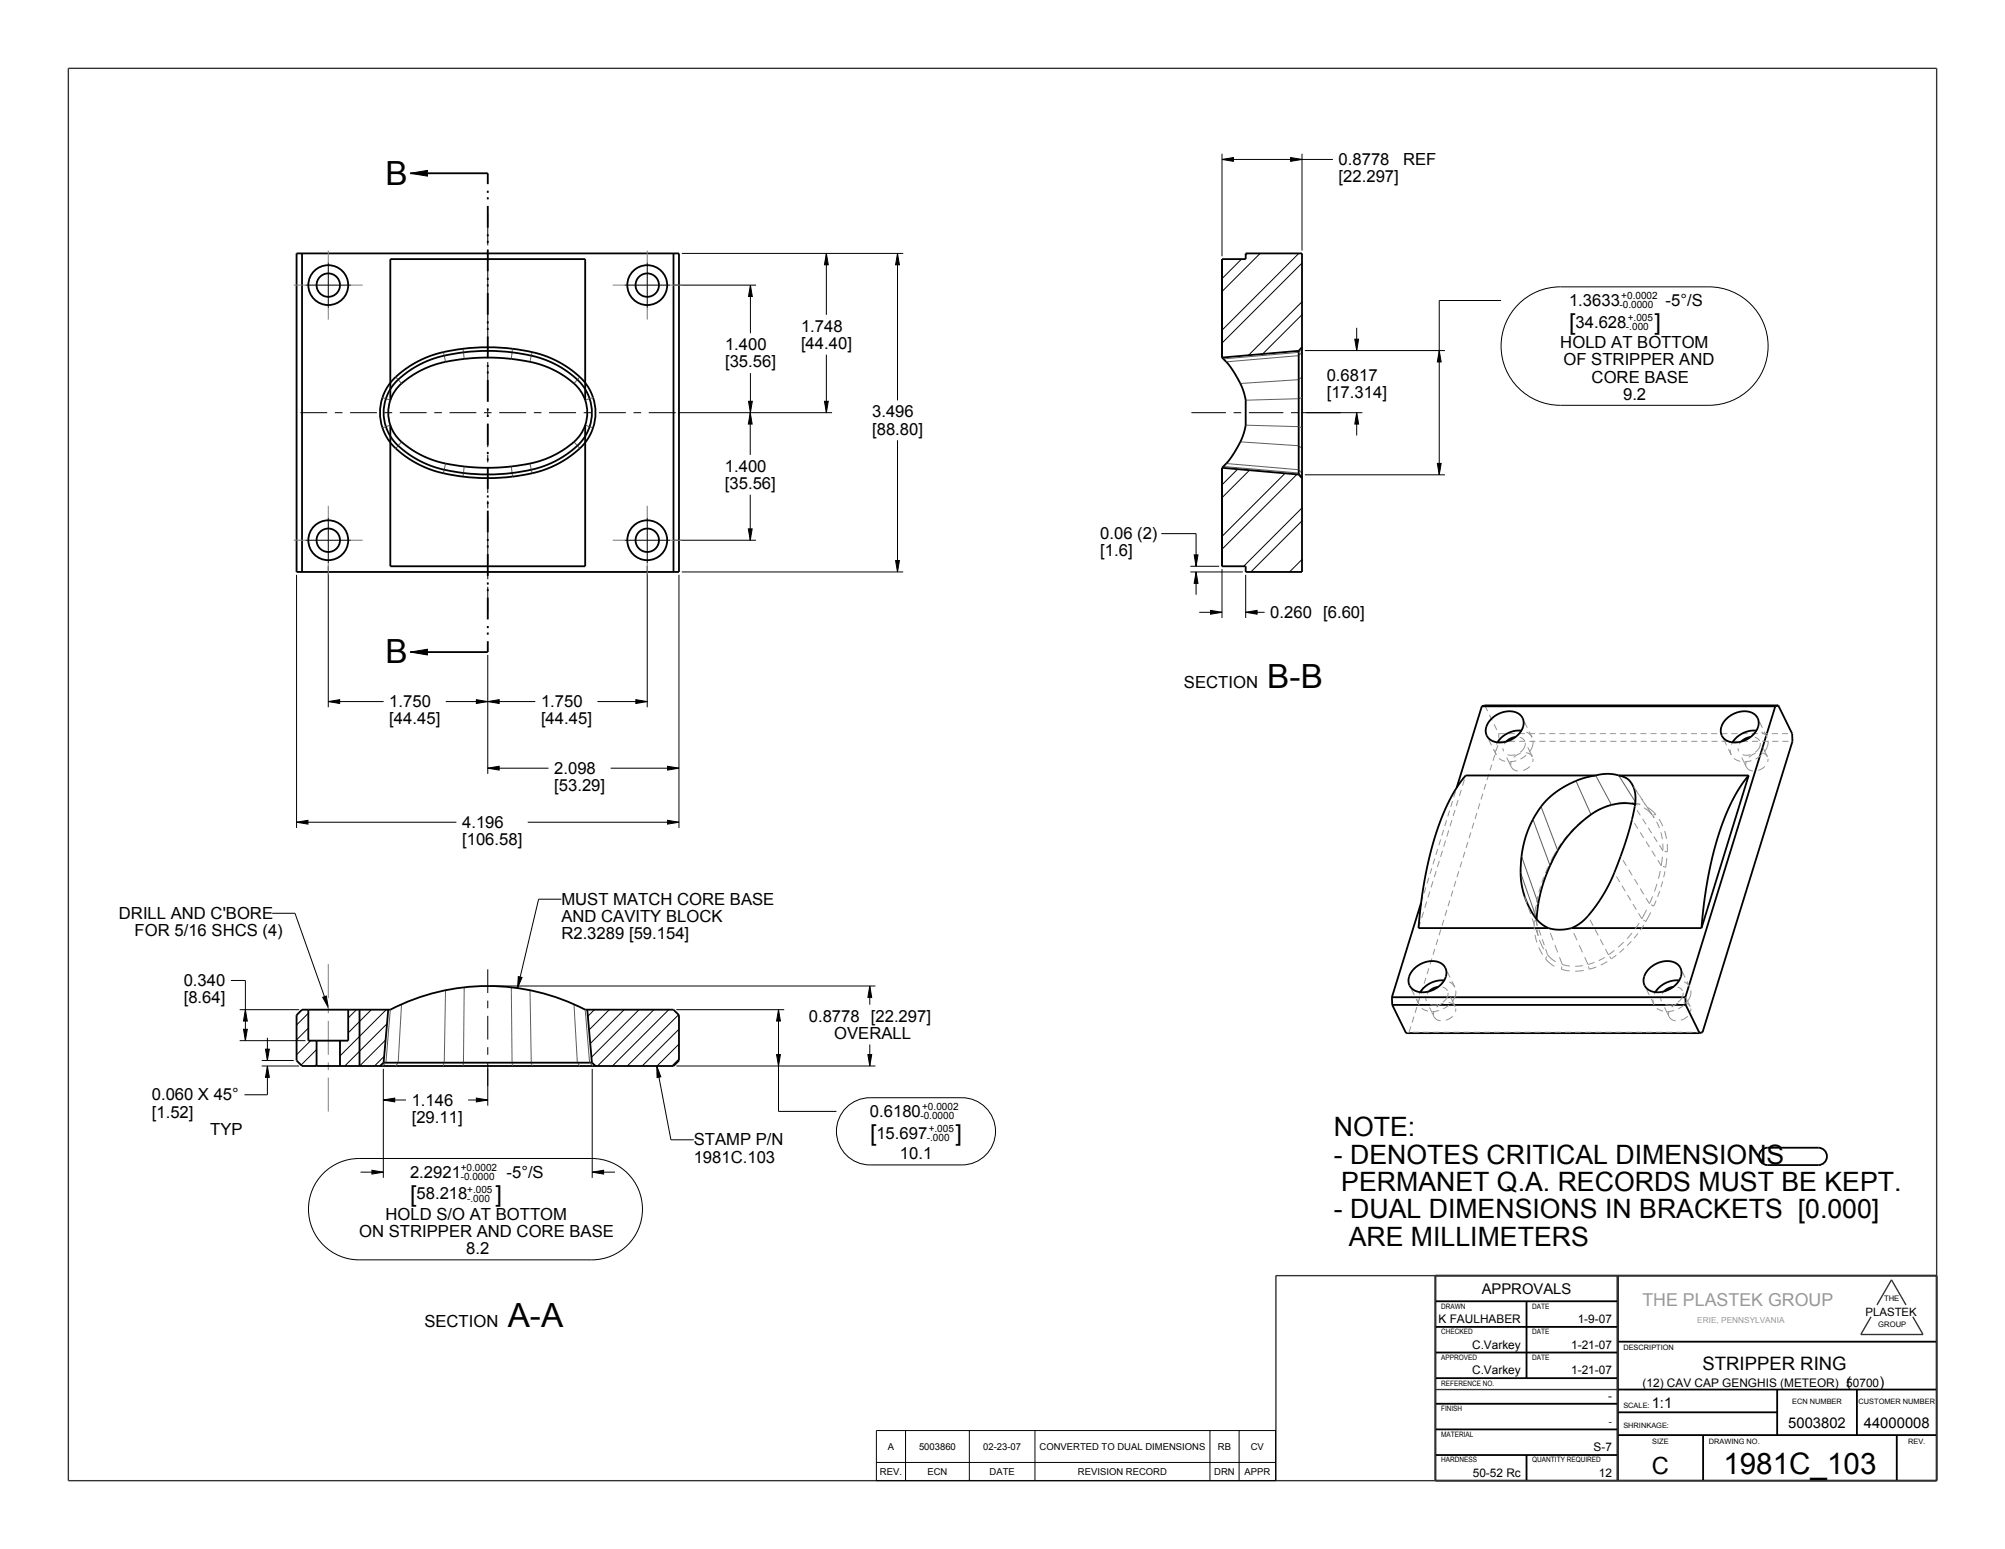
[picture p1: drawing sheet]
<svg xmlns="http://www.w3.org/2000/svg" width="559mm" height="432mm" viewBox="0 0 559 432" stroke-linecap="round" stroke-linejoin="round" font-family="sans-serif">
<g fill="#000">
<path d="M114.4 48.3l4.7-.8v1.6zM340.6 44.4l3.2-.5v1.1zM359.7 43.9l3.2 .5-3.2 .6zM209.1 79.5l.6 3.2h-1.1zM230.3 70.6l.5 3.2h-1zM250.1 70.6l.6 3.2h-1.1zM377.6 94.6h1l-.5 3.1zM401.1 97.7l.6 3.2h-1.1zM209.1 115l.5 3.2h-1zM208.6 111.9h1.1l-.6 3.1zM229.8 111.9h1l-.5 3.1zM378.1 115l.5 3.2h-1z"/>
<path d="M400.6 129.2h1.1l-.6 3.2zM208.6 147.4h1l-.5 3.2zM249.6 156.3h1.1l-.6 3.1zM333.4 159.4l.5 3.2h-1.1zM332.8 154.7h1.1l-.5 3.2zM337.4 170.2l3.2 .5-3.2 .5zM347.2 170.7l3.2-.5v1zM91.5 195.6l3.2-.6v1.1zM114.4 181.8l4.7-.8v1.6zM132.8 195l3.1 .6-3.1 .5zM135.9 195.6l3.2-.6v1.1zM177.2 195l3.2 .6-3.2 .5z"/>
<path d="M135.9 214.1l3.2-.5v1.1zM186.1 213.6l3.1 .5-3.1 .6zM82.7 229.2l3.1-.5v1zM186.1 228.7l3.1 .5-3.1 .5zM144.5 272.2l1 .3-1.3 2.9zM242.4 274.9l.5 3.1h-1zM67.9 286.9h1l-.5 3.2zM68.4 281.5l.5 3.1h-1zM74.5 297.2l.6 3.1h-1.1zM74 292.5h1.1l-.6 3.1zM89.9 278l1-.3 .6 3.1zM183.1 297.2l1.1 3-1.1 .2z"/>
<path d="M217 281.5l.5 3.1h-1.1zM216.4 294h1.1l-.5 3.2zM241.9 294h1l-.5 3.2zM106.8 306.6l3.2-.5v1.1zM132.8 306.1l3.1 .5-3.1 .6zM103.7 326.2l3.1 .6-3.1 .5zM165.1 326.8l3.1-.6v1.1z"/>
</g>
<g fill="none" stroke="#000" stroke-width=".28">
<path d="M114.4 48.3l4.7-.8v1.6zM340.6 44.4l3.2-.5v1.1zM340.6 42.9v28.5M340.6 44.4h30.9M359.7 43.9l3.2 .5-3.2 .6zM362.9 42.9v26.9M187.5 79.5h23.2M190 70.6h61.7M209.1 79.5l.6 3.2h-1.1zM209.1 79.5v13.4M230.3 70.6l.5 3.2h-1zM230.3 70.6v17.2"/>
<path d="M250.1 70.6l.6 3.2h-1.1zM250.1 70.6v41M346 72.2l-5.4 5.5M347.6 70.6l-.4 .5M351.2 70.6l-10.6 10.7M362 70.6l-21.4 21.4M362.9 73.3l-22.3 22.3M230.3 98.9v16.1M362.9 84.1l-14.9 14.9M362.9 87.7l-11 11M363.7 97.7h39M377.6 94.6h1l-.5 3.1z"/>
<path d="M378.1 91.4v6.3M401.1 97.7l.6 3.2h-1.1zM418.4 83.8h-17.3v48.6M423.7 84.3a16.5 16.5 0 0 1 11.2-4.3h41.4a16.5 16.5 0 0 1 16.5 16.5 16.5 16.5 0 0 1-16.5 16.5h-41.4a16.5 16.5 0 0 1-15.4-10.6 16.5 16.5 0 0 1 4.2-18.1zM189.1 115h42.8M208.6 111.9h1.1l-.6 3.1zM209.1 115l.5 3.2h-1zM209.1 115v11.8M209.1 104v11M229.8 111.9h1l-.5 3.1zM362.7 115h17M378.1 115l.5 3.2h-1z"/>
<path d="M378.1 115v6.4M209.1 137.9v12.7M250.1 122.7v36.7M344.9 130.8l-4.3 4.3M348.2 131.1l-7.6 7.6M358.2 131.9l-17.6 17.6M361.5 132.2l-20.9 20.9M363.7 132.4h39M400.6 129.2h1.1l-.6 3.2zM91.5 157.7v39.5M180.4 157.7v39.5M187.5 150.6h23.2"/>
<path d="M190 159.4h61.7M208.6 147.4h1l-.5 3.2zM249.6 156.3h1.1l-.6 3.1zM323.7 148.8h9.7v9.1M331.8 159.4h14.6M331.8 157.9h8M332.8 154.7h1.1l-.5 3.2zM333.4 159.4l.5 3.2h-1.1zM333.4 159.4v6.4M340.6 158.6v13.7M362.9 141.6l-16.3 16.3M362.9 145.2l-14.3 14.2"/>
<path d="M362.9 156l-3.5 3.4M82.7 160.2v70.6M189.2 160.2v70.6M334.2 170.7h6.4M337.4 170.2l3.2 .5-3.2 .5zM347.2 170.7l3.2-.5v1zM347.2 170.7h5.2M347.2 160.2v12.1M91.5 195.6l3.2-.6v1.1zM91.5 195.6h15.4M114.4 181.8l4.7-.8v1.6zM124.2 195.6h25"/>
<path d="M132.8 195l3.1 .6-3.1 .5zM135.9 195.6l3.2-.6v1.1zM135.9 182.6v33.1M166.5 195.6h13.9M177.2 195l3.2 .6-3.2 .5zM135.9 214.1l3.2-.5v1.1zM135.9 214.1h17M170.2 214.1h19M186.1 213.6l3.1 .5-3.1 .6zM82.7 229.2l3.1-.5v1zM82.7 229.2h44.5M147.1 229.2h42.1"/>
<path d="M186.1 228.7l3.1 .5-3.1 .5zM75.9 254.6h6.3l9.3 26.2M156.5 250.7h-6.4l-5.9 24.7M64.4 273.3h4v16.8M89.9 278l1-.3 .6 3.1zM136.7 274.9h107.3M144.5 272.2l1 .3-1.3 2.9zM242.4 274.9l.5 3.1h-1zM242.4 274.9v5.2M66.8 290.1h18.3M66.8 281.5h16.6M67.9 286.9h1l-.5 3.2z"/>
<path d="M68.4 281.5l.5 3.1h-1zM72.9 297.2h10.5M72.9 295.6h9M74 292.5h1.1l-.6 3.1zM74.5 297.2l.6 3.1h-1.1zM74.5 289.3v6.3M74.5 297.2v8h-6.4M85.9 282.4l-3.2 3.3M85.9 286.6l-3.2 3.3M86.6 290.1l-3.9 3.9M88.2 292.6l-4.3 4.3M88.2 296.7l-.4 .5"/>
<path d="M94.9 290.1l-.1 .1M99.4 281.5l-2.4 2.3M103.5 281.5l-6.5 6.4M106.8 298v30.3M107.1 294.5l-2.7 2.7M107.5 289.9l-7.3 7.3M107.6 281.5l-12.8 12.8M107.9 285.4l-11.8 11.8M135.9 298v10.2M165.1 298v30.3M165.7 281.5l-1.9 1.8M169.8 281.5l-5.6 5.6"/>
<path d="M174 281.5l-9.5 9.4M178.1 281.5l-13.3 13.2M182.2 281.5l-15.7 15.7M183.1 297.2l1.1 3-1.1 .2zM183.1 297.2l3.9 20.5h6.3M186.4 281.5l-15.7 15.7M188.5 297.2h55.5M188.5 281.5h30.1M189.1 282.9l-14.3 14.3M189.2 286.9l-10.2 10.3M189.2 291.1l-6.1 6.1M189.2 295.2l-1.9 2"/>
<path d="M216.4 294h1.1l-.5 3.2zM217 281.5l.5 3.1h-1.1zM217 281.5v28.3h16.1M241.9 294h1l-.5 3.2zM242.4 291.2v6M106.8 306.6l3.2-.5v1.1zM106.8 306.6h6.4M130.5 306.6h5.4M132.8 306.1l3.1 .5-3.1 .6zM235.5 309.1a9.3 9.3 0 0 1 7-3.1h25.6a9.4 9.4 0 0 1 9.4 9.4 9.4 9.4 0 0 1-9.4 9.3h-25.6a9.4 9.4 0 0 1-8.6-5.5 9.4 9.4 0 0 1 1.6-10.1zM89.6 327.6a14.1 14.1 0 0 1 10.5-4.7h64.8a14.1 14.1 0 0 1 14.2 14.2 14.1 14.1 0 0 1-14.2 14.1h-64.8a14.1 14.1 0 0 1-12.9-8.4 14.1 14.1 0 0 1 2.4-15.2zM100.5 326.8h6.3"/>
<path d="M103.7 326.2l3.1 .6-3.1 .5zM165.1 326.8l3.1-.6v1.1zM165.1 326.8h6.3M244.3 398.8h111.2v14h-111.2zM252.4 398.8v14M270.2 398.8v14M288.4 398.8v14M337.2 398.8v14M345.3 398.8v14M244.3 407.7h111.2"/>
</g>
<g fill="none" stroke="#000" stroke-width=".51">
<path d="M114.4 48.3h21.5v3M135.9 53.2v.6M135.9 55v.6M135.9 57.4v6.1M82.7 70.6h106.5v88.8h-106.5zM84.2 70.6v88.8M135.9 65.3v.6M135.9 67.1v.6M135.9 69.5v6.1M135.9 77.4v.6M135.9 79.2v.7M187.7 70.6v88.8"/>
<path d="M123.8 99.1a24.5 24.5 0 0 0-15.1 9.6 12.5 12.5 0 0 0 2.2 15.5 27.7 27.7 0 0 0 12.9 6.7M123.8 99.1h.1M123.8 99.1a55.9 55.9 0 0 1 24.3 0M135.9 81.7v6M135.9 89.6v.6M135.9 91.4v.6M135.9 93.8v6.1M148.1 99.1h.1M148.1 99.1a24.5 24.5 0 0 1 15.2 9.7 12.5 12.5 0 0 1-2 15.1 27.6 27.6 0 0 1-13.2 7M340.6 99.7l2.1 2.3 2.1 3.3 1.5 3.1 .9 3.1v7l-.7 2.9-.9 1.9-1.9 3.3-1.4 2-1.7 1.8M340.6 99.7v-27.5h6.6v-1.6h15.7v88.8h-15.7v-1.5h-6.6v-27.5M361.9 99.1v31.8"/>
<path d="M361.9 99.1h.1M361.9 97.8v1.3M361.9 97.8l-21.3 1.9M362.9 96.8l-1 1M108.8 111.6a10.8 10.8 0 0 0 0 6.9M108.8 118.5h.1M108.8 111.6h.1M108.8 118.5v39.4h54.3v-39.4M108.8 111.5v-39.3h54.3v39.3M108.8 111.5a13.6 13.6 0 0 1 6.8-7.3 37.6 37.6 0 0 1 16.7-4.4 49.3 49.3 0 0 1 21.1 2.9 21.1 21.1 0 0 1 8.8 6.9l.9 1.9M108.8 118.5a15.7 15.7 0 0 0 7.4 7.7 35 35 0 0 0 16.1 4.1 53.3 53.3 0 0 0 19.8-2.4 19.5 19.5 0 0 0 10.4-8.1l.6-1.3M109.8 105.5a30.5 30.5 0 0 1 19.2-8.3 48.7 48.7 0 0 1 25.6 3.2 20.7 20.7 0 0 1 9.7 8.2 14 14 0 0 1-5.3 18.5 32.5 32.5 0 0 1-17.3 5.9 47.2 47.2 0 0 1-24.9-3.5 20 20 0 0 1-9.3-8.1 13.5 13.5 0 0 1 2.3-15.9z"/>
<path d="M135.9 101.7v.6M135.9 103.5v.6M135.9 105.9v6.1M135.9 113.8v.6M135.9 115.6v.7M135.9 118.1v6M163.1 111.5h.1M163.1 111.6a10.8 10.8 0 0 1 0 6.9M163.1 118.5h.1M123.8 130.9h.1M123.8 130.9a55.9 55.9 0 0 0 24.3 0M135.9 126v.6"/>
<path d="M135.9 127.8v.6M135.9 130.2v6.1M135.9 138.1v.6M135.9 139.9v.6M148.1 130.9h.1M340.6 130.4l21.3 1.9M361.9 130.9v1.4M361.9 130.9h.1M361.9 132.3l1 1M135.9 142.3v6.1M135.9 150.2v.6M135.9 152v.7"/>
<path d="M135.9 154.5v6M135.9 178.7v3.1h-21.5M135.9 162.4v.6M135.9 164.2v.6M135.9 166.6v6.1M135.9 174.5v.6M135.9 176.3v.6M413 196.9l-7 22.7M413 196.9h81.8M494.8 196.9l-25.1 81.1M495.6 196.6h-81.8l-.8 .3M495.6 196.6l-.8 .3"/>
<path d="M495.6 196.6l3.9 7.9 .1 2.1-25.1 81.1-.8 .3M444.7 216.2l-1 .2a23.8 23.8 0 0 0-19.1 19.2 24.4 24.4 0 0 0 1.9 17.8l2.2 3.3 1.3 1.1 1.6 .9M444.7 216.2l3.4-.5 3 .5M444.7 216.2h-36.2a48.4 48.4 0 0 0-9 18.5l-2.5 10.6-1 6.6-.7 6.8h36.3M451.1 216.2l2.5 .9 1.4 1.7 .8 2.6-.2 3.3-1.6 6.9-2.8 8.4-2.6 6.3-3 5.1a19 19 0 0 1-6.1 6.6l-1.5 .7M451.1 216.2h36.3M487.4 216.2a48.4 48.4 0 0 0-9 18.5l-2.5 10.6-1 6.6-.7 6.8M487.4 216.2l-13.2 42.5M434.1 237.1l-2.4 4.9-1.8 4.8a38.8 38.8 0 0 0-1.6 9.3M434.1 237.1h.1M455.7 224.2l-2.6-.3-2.9 .2-2.9 .9-2.6 1.2a32.1 32.1 0 0 0-10.5 10.9M396.1 251.7l-8.2 26.3"/>
<path d="M428.3 256.1v.2M428.3 256.1h.1M431.6 258.7h.1M431.6 258.7l3 .5 3.4-.5M438 258.7h.1M438 258.7h36.2M387.9 278l.1 2.1M387.9 278h81.8M469.7 278l.1 2.1M84.2 281.5h1.7v8.6h2.3v7.1h-4l-1.5-1.6v-12.6zM97 281.5h11.8a59.2 59.2 0 0 1 54.3 0h24.6l1.5 1.5v12.6l-1.5 1.6h-92.9v-7.1h2.2zM100.2 281.5v15.7"/>
<path d="M106.9 296.2l-1 1M106.9 296.2h16.9M108.2 281.5l-1.3 14.7M123.8 296.2h.1M123.8 296.2h24.3M148.1 296.2h.1M148.1 296.2h16.9M163.7 281.5l1.3 14.7M165 296.2l1 1M388 280.1l3.9 7.9h81.8M388 280.1h81.8M469.8 280.1l3.9 7.9"/>
<path d="M490.8 320.8a2.41 2.41 0 0 1 1.8-.9h14.2a2.42 2.42 0 0 1 2.4 2.5 2.42 2.42 0 0 1-2.4 2.4h-14.2a2.42 2.42 0 0 1-2.1-1.4 2.42 2.42 0 0 1 .3-2.6zM400 355.6h139.8v57.1h-139.8zM450.8 355.6v57.1M400 377h50.8M400 369.9h50.8M400 362.7h50.8M425.4 362.7v21.5M450.8 374h89M400 398.5h50.8M400 391.3h50.8M400 384.2h50.8M450.8 393.7h44.5"/>
<path d="M450.8 387.3h89M495.3 387.3v12.7M517.5 387.3v12.7M400 405.6h50.8M425.4 405.6v7.1M450.8 400h89M474.7 400v12.7M528.6 400v12.7"/>
</g>
<path d="M19 19.1h520.8v393.6h-520.8zM355.6 355.6h184.1M355.6 355.6v57.1M400 355.6v57.1M450.8 355.6v57.1M521.5 367.1l-2.9 4.9h17.4l-2.9-4.9M523.1 363.8l4.1-7 4 7M400 387.4h50.8" fill="none" stroke="#313131" stroke-width=".38"/>
<g fill="none" stroke="#5d5d5d" stroke-width=".28">
<path d="M123.6 98.2l.6 2.7M129 97.2l.4 2.9M142.8 97.2l-.3 2.9M148.3 98.2l-.6 2.7M362.9 97.2l-1 1-21 1.9M362.9 98.2l-1 .9-20.1 1.8M106.6 110.8l2.2 .8M108.8 118.5l-2.2 .8M110.3 105.1l1.6 1.8M161.6 105.1l-1.6 1.8M163.1 118.5l2.2 .8M165.3 110.8l-2.2 .8"/>
<path d="M347.2 118.5l14.7 .4 1 .4M362.9 110.8l-1 .3-14.7 .5M362.9 105.1l-1 .7-16.2 1.1M111.9 123.2l-1.6 1.8M124.2 129.2l-.6 2.7M129.4 130l-.4 2.9M142.5 130l.3 2.9M147.7 129.2l.6 2.7M160 123.2l1.6 1.8M340.9 130l21 1.9 1 1M341.8 129.2l20.1 1.7 1 1M345.7 123.2l16.2 1 1 .8"/>
<path d="M439.2 217.7l4.2 9.4M444.7 216.2l4.4 8.2M451.1 216.2l4.7 7.3M454.2 217.7l.8 1.2M424.1 238.7l4.6 13.2M427.2 228.4l4.8 12.9M429.5 224.9l4.6 12.2M423.8 243.3l4.5 12.8M111.9 280l-.9 16.2-.7 1M124.2 276l-.4 20.2-.2 1M129.4 275.2l-.4 22M142.5 275.2l.3 22"/>
<path d="M147.7 276l.4 20.2 .2 1M160 280l.9 16.2 .7 1M108.8 281.5l-1.2 14.7-1 1M163.1 281.5l1.2 14.7 1 1"/>
</g>
<g fill="none" stroke="#939393" stroke-width=".28">
<path d="M413.8 196.6l.8 1.6M415.1 199.3l.8 1.5M406 219.6h.1M408.1 217.3l-.5 1.7M414.1 218.5l-.5 1.7M414.9 215.8l-.5 1.7M415.8 213.1l-.5 1.7M416.4 201.9l.8 1.6M416.6 210.4l-.5 1.7M417.4 207.7l-.5 1.7M417.8 206.6h1.7M419.4 204.5h-1.7v1.3"/>
<path d="M420.5 204.5h1.7M420.6 206.6h1.7M423.3 204.5h1.7M423.4 206.6h1.7M426.1 204.5h1.7M426.2 206.6h1.7M429 204.5h1.7M429.1 206.6h1.7M431.8 204.5h1.7M431.9 206.6h1.7M434.6 204.5h1.7M434.7 206.6h1.7"/>
<path d="M437.4 204.5h1.7M437.5 206.6h1.7M440.2 204.5h1.7M440.3 206.6h1.7M443.1 204.5h1.7M443.2 206.6h1.7M445.9 204.5h1.7M446 206.6h1.7M448.7 204.5h1.7M448.8 206.6h1.7M451.5 204.5h1.7M451.6 206.6h1.7"/>
<path d="M454.3 204.5h1.7M454.4 206.6h1.7M457.2 204.5h1.7M457.3 206.6h1.7M460 204.5h1.7M460.1 206.6h1.7M462.8 204.5h1.7M462.9 206.6h1.7M465.6 204.5h1.7M465.7 206.6h1.7M468.4 204.5h1.7M468.5 206.6h1.7"/>
<path d="M471.3 204.5h1.7M471.4 206.6h1.7M474.1 204.5h1.7M474.2 206.6h1.7M476.9 204.5h1.7M477 206.6h1.7M479.7 204.5h1.7M479.8 206.6h1.7M482.5 204.5h1.7M482.6 206.6h1.7M485.4 204.5h1.7M485.5 206.6h1.7"/>
<path d="M488.2 204.5h1.7M488.3 206.6h1.7M491 204.5h1.7M491.1 206.6h1.7M493.8 204.5h1.7M493.9 206.6h1.7M496.7 204.5h1.6M496.7 206.6h1.7M399.9 239.4l-.5 1.6M400.7 236.7l-.5 1.6M401.1 240l-.5 1.7M401.5 234l-.5 1.6"/>
<path d="M402 237.2l-.5 1.7M402.3 231.3l-.5 1.6M402.9 234.3l-.5 1.7M403.2 228.7l-.5 1.6M403.8 231.5l-.6 1.7M404 226l-.5 1.6M404.6 228.6l-.5 1.8M404.8 223.3l-.5 1.6M405.5 225.8l-.5 1.7M405.7 220.6l-.5 1.6M406.4 223l-.5 1.7M407.3 220.1l-.6 1.7"/>
<path d="M408.3 237.5l-.5 1.6M409.1 234.8l-.5 1.6M409.9 232.1l-.5 1.6M410.8 229.4l-.5 1.6M411.6 226.7l-.5 1.6M412.4 224l-.5 1.6M413.3 221.2l-.5 1.7M433.9 237.3l-.3 .2-1.4 2.6M435.1 235.1l-.9 1.4M436.9 232.9l-1.1 1.3M438.8 230.8l-1.2 1.2M440.9 228.9l-1.3 1.1"/>
<path d="M443.2 227.1l-1.4 1M443.2 227.1h.1M443.3 227.1h-.1M446.1 225.4l-1.8 .9M446.1 225.4h.1M447.4 224.8h.1M449.2 224.3l.2-.1-2 .6M451.7 238.7h.1M452.3 239.8l1 1.6M453.2 223.7l-2.3 .2M454.8 223.7h.1M454.8 228.4h.1"/>
<path d="M454.9 223.7l2.2 .5M455.5 229.5l1 1.5M455.7 220l1.1 1.6M456 224.3l.3 .1M456 223.9l.3 .5M456.2 225.8l1 1.5M456.3 224.4h.1M457.1 232l1 1.6M457.1 224.2l-.5 .1M457.1 224.2h.1M457.5 222.7l1.1 1.7M457.8 228.3l.9 1.5"/>
<path d="M458.1 225.2l1.3 .9 1 1-1.1-1.7M458.8 234.6l.9 1.6M459.1 225l1.4 1 1 1.1M459.4 230.7l.9 1.5M460.4 237.2l1 1.5M460.7 227.4l.3 .6M460.8 227.1h.7M460.9 233.2l1 1.5M461.5 227.1h.1M461.7 229.1l.8 1.7M462.4 228.3l1 2M462.5 235.7l.9 1.4"/>
<path d="M462.9 232h.1M462.9 232l.4 1.9M463.3 238.8l-.3 2.5-1-1.5M463.4 235.2v1.9M463.4 237.1h.1M463.9 231.7h.1M463.9 231.7l.6 2.1M464.6 239.2l-.4 2.6-.7-.3M464.7 235.3v2.2l-.8-.2M395.9 257l-.6 1.7M396.6 250.1l-.5 1.6M396.8 254.2l-.6 1.7"/>
<path d="M397.4 247.4l-.5 1.6M397.6 251.3l-.5 1.7M398.2 244.7l-.5 1.6M398.5 248.5l-.5 1.7M399 242l-.5 1.6M399.4 245.7l-.5 1.7M400.3 242.8l-.6 1.7M401.6 259.1l-.5 1.6M402.4 256.4l-.5 1.6M403.2 253.7l-.5 1.6M404.1 251l-.5 1.6M404.9 248.3l-.5 1.6"/>
<path d="M405.7 245.6l-.5 1.6M406.6 242.9l-.5 1.6M407.4 240.2l-.5 1.6M428 256.4l.5 1.6M428 256.4l-.4 .5v2.2M428.3 256.3v1.7M428.4 259.2l.3 1.7M428.5 252.2l-.4 .4-.4 2.6M428.6 249.8l-.3 1.7M428.9 259.1l.6 1.7M429.4 247.1l-.5 1.6M429.7 246h.1"/>
<path d="M430.3 244.4l-.6 1.6M431.6 258.7h.1M431.8 241.5l-.4 .3-.7 1.6M443.1 256.4l.9 1.6M444.6 259.1l.8 1.7M449.9 243.3h.1M450.5 244.3l.9 1.6M452 246.9l1 1.5M453.6 249.5l.9 1.5M453.9 242.4l1 1.6M455.1 252l.9 1.6M455.5 245.1l1 1.5"/>
<path d="M456.7 254.6l.9 1.5M456.8 257.3l-1.1 1.7M457.1 247.7l1 1.6M457.6 256.1h.1M458 256.4l.7 .5M458.1 257.9l-.9 1.4M458.7 256.9h.1M458.9 253.6l-1.3 2.5M460.1 254.3l-1.4 2.6M460.6 249.9l-.9 2-1-1.6M460.6 249.9h.1M461.6 251l-.7 1.6-.7-.4"/>
<path d="M461.8 246.4l-.7 2.1M462.6 248.4l-.6 1.6M462.7 242.8l-.5 2.1M463.4 245.7l-.5 1.6M464 242.9l-.3 1.7M395.7 278l-.5 1.6M396.6 275.3l-.5 1.6M397.4 272.6l-.5 1.6M398.2 269.9l-.5 1.6M399.1 267.2l-.5 1.6M399.9 264.5l-.5 1.6M400.7 261.8l-.5 1.6"/>
<path d="M427.8 260.6l.5 2.1M428.9 264.1l1 2M429.1 262l1.2 2.6M429.8 261.8l.6 1.7M430.8 264.6l.5 1.6 1 1 1.3 .9M431.1 266.6l-.3 .7 1 1.1 1.4 1M432.1 260.1l.7 2M433.4 263.4l.7 2.1M434.6 266.8l.8 2.1 2.1 .4M435.3 269.4v.1a.55 .55 0 0 0 0 .6 .55 .55 0 0 0 .5 .3l1.7 .3M438.6 260.1l.9 2M439.7 269.3l-.7 .1"/>
<path d="M439.8 269.3h-.1M440.1 263.4l.9 2.1M441.2 269.2l-1.4 .1M441.4 270.5l-2.4 .2M441.7 266.8l.9 2.1 1.8-.6M442.7 269.4l.2 .8M442.9 270.2h.1M444.9 269.6l-2 .6M444.9 269.6h.1M445.6 267.8h.1M446 261.8l.9 1.7M446.1 269h.1"/>
<path d="M447.2 266.9l-1.6 .9M447.4 264.6l.9 1.6 1.6-1.3M448 268.1l-1.9 .9M450.5 266.3l-1.4 1-.5-.7M452.5 262.6l-1.5 1.4M452.6 264.4l-1.2 1.1M454.7 262.4l-1.2 1.2M454.8 260.1l-1.3 1.6M456.5 260.2l-1.1 1.3M393.2 286.1l-.5 1.6-.5 .2M393.8 287.7h1.7M394.1 283.4l-.5 1.6"/>
<path d="M394.9 280.7l-.5 1.6M396.7 287.7h1.7M399.5 287.7h1.7M402.3 287.7h1.7M405.1 287.7h1.7M407.9 287.7h1.7M410.8 287.7h1.7M413.6 287.7h1.7M416.4 287.7h1.7M419.2 287.7h1.7M422 287.7h1.7M424.9 287.7h1.7"/>
<path d="M427.7 287.7h1.7M430.5 287.7h1.7M433.3 287.7h1.7M436.1 287.7h1.7M439 287.7h1.7M441.8 287.7h1.7M444.6 287.7h1.7M447.4 287.7h1.7M450.3 287.7h1.6M453.1 287.7h1.7M455.9 287.7h1.7M458.7 287.7h1.7"/>
<path d="M461.5 287.7h1.7M464.4 287.7h1.6M467.2 287.7h1.7M470 287.7h1.7M472.8 287.7h1.7"/>
</g>
<!-- layer: 05___PRT_ALL_AXES -->
<g fill="none" stroke="#000" stroke-width=".28">
<path d="M135.9 59.5v8.9M85.1 79.5h12.7M91.5 73.1v12.7M135.9 70.5v2.1M135.9 74.8v19.8M174 79.5h12.7M180.4 73.1v12.7M135.9 96.7v2.1M83.7 115h7.5M93.3 115h2.1M97.6 115h7.5M107.2 115h2.1"/>
<path d="M111.4 115h7.5M121 115h2.2M125.3 115h7.5M134.9 115h2.1M135.9 100.9v11M135.9 114v2.1M135.9 118.2v6.4M139.1 115h7.5M148.8 115h2.1M153 115h7.5M162.7 115h2.1M166.9 115h7.5"/>
<path d="M176.6 115h2.1M180.8 115h7.5M332.1 115h9.6M343.8 115h2.1M348.1 115h9.6M359.8 115h2.1M364.1 115h9.6M135.9 126.8v2.1M135.9 131v6.4M135.9 139.6v2.1M85.1 150.6h12.7M91.5 144.2v12.8"/>
<path d="M135.9 143.8v13.4M135.9 159.3v2.2M174 150.6h12.7M180.4 144.2v12.8M135.9 163.6v7M135.9 270.2v6.6M135.9 278.9v2.2M135.9 283.2v6.6M135.9 291.9v2.1M135.9 296.2v6.6"/>
</g>
<g fill="none" stroke="#7f7f7f" stroke-width=".28">
<path d="M81.9 79.5h3.2M91.5 69.9v3.2M97.8 79.5h3.3M170.8 79.5h3.2M180.4 69.9v3.2M186.7 79.5h3.3M91.5 85.8v3.3M180.4 85.8v3.3M81.9 150.6h3.2M91.5 141v3.2M91.5 157v3.2M97.8 150.6h3.3"/>
<path d="M170.8 150.6h3.2M180.4 141v3.2M180.4 157v3.2M186.7 150.6h3.3M91.5 268.8v9.4M91.5 280.3v2.2M91.5 284.6v9.4M91.5 296.2v2.1M91.5 300.4v9.5"/>
</g>
<g fill="none" stroke="#000" stroke-width=".51">
<path d="M340.6 72.2v27.5M340.6 130.4v27.5M415.6 200.5l1.1-1 1.4-.7a4.7 4.7 0 0 1 6.4 1.6l.2 1.1-.2 1.1a6.7 6.7 0 0 1-9.2 3.6l-.9-1.1-.3-1.5 .4-1.7zM422.4 205.5l-1.4 .4-1.2 .8M424 203.7l-1.9 .1-1.9 .6-1.6 1.1-1.2 1.4M481.1 200.5l1.1-1 1.4-.7a4.7 4.7 0 0 1 6.4 1.6l.2 1.1-.2 1.1a6.7 6.7 0 0 1-9.2 3.6l-.9-1.1-.3-1.5 .4-1.7zM487.9 205.5l-1.4 .4-1.2 .8M489.5 203.7l-1.9 .1-1.9 .6-1.6 1.1-1.2 1.4M394.1 270.1l1.1-.9 1.3-.8a4.7 4.7 0 0 1 6.4 1.7l.2 1-.1 1.2a6.7 6.7 0 0 1-9.2 3.5l-.9-1.1-.3-1.5 .4-1.6zM400.8 275.1l-1.4 .4-1.2 .9M402.5 273.3l-1.9 .1-1.9 .6-1.7 1.1-1.2 1.5M459.6 270.1l1.1-.9 1.4-.8a4.7 4.7 0 0 1 6.3 1.7l.2 1-.1 1.2a6.7 6.7 0 0 1-9.2 3.5l-.9-1.1-.3-1.5 .4-1.6z"/>
<path d="M466.4 275.1l-1.5 .4-1.2 .9M468 273.3l-1.9 .1-1.9 .6-1.6 1.1-1.3 1.5M85.9 281.5h11.1M88.2 290.1h6.6M88.2 297.2h6.6"/>
<circle cx="91.5" cy="79.5" r="5.6"/>
<circle cx="91.5" cy="79.5" r="3.3"/>
<circle cx="180.4" cy="79.5" r="5.6"/>
<circle cx="180.4" cy="79.5" r="3.3"/>
<circle cx="91.5" cy="150.6" r="5.6"/>
<circle cx="91.5" cy="150.6" r="3.3"/>
<circle cx="180.4" cy="150.6" r="5.6"/>
<circle cx="180.4" cy="150.6" r="3.3"/>
</g>
<g fill="none" stroke="#939393" stroke-width=".28">
<path d="M414.4 205.1h.1M414.9 206.1l.8 1.7M416.2 208.8l.8 1.6-.3-.8M416.7 209v.6M416.7 209.6h.1M417.3 206.9l-.3 .7M417.4 206.9h-.1M417.8 211.4l1.7 .8M418.9 208.6l.2 .8M419.2 207.4h.1M419.8 206.7l-.6 .7M419.9 211.2l1.5 2.9 .7 .6 .9 .2"/>
<path d="M420.2 210.4h.1M420.2 210.4l.9 .1M421.1 210.5h.1M421.1 212.4v.9M421.1 212.4h.1M422.1 210.4l-1 .1M422.1 210.4h.1M422.3 210.4h-.2M422.6 212l-1.9 .3M422.6 210.6l-.7 .5M422.6 210.6h.1M423 210.3l-.4 .3"/>
<path d="M423.1 210.3h.1M423.5 210.1l-.4 .2M423.5 210.1h.1M423.5 205.5h.1M423.6 205.5l1 .6M423.7 209.7h.1M423.8 210l-.3 .1M424.3 209.2l-.6 .5M424.3 209.1v.1M424.6 206.1l.1 .1M424.7 206.2l.2 .4M424.8 214.7l-.3 .1"/>
<path d="M424.8 214.7h.1M424.9 201.2l.8 1.7M425.1 207.1v.1M425.1 207.2l-.1 .9-.7 1M425.2 214.5l-.4 .2M425.2 214.5h.1M425.3 209.8l1.1 .4 .7 .7M425.3 210.6l-1.5 1M425.4 204.1h.1M425.7 214.2l-.5 .3M425.7 214.2h.1M425.8 208.3l1.3 2.6"/>
<path d="M426.2 203.9l.8 1.6-.6-.8-1-.6M426.4 213.6l-.7 .6M427.1 210.9h.1M427.1 208l-.9 1.6M427.1 208h.1M427.2 212.4h.1M427.2 207.7l-.1 .3M427.2 207.6v.1M427.2 211.5v.1M427.2 211.6v.8M427.3 207.3l-.1 .3M427.3 207.3h.1"/>
<path d="M427.3 206.5h.1M427.3 206.5v.5M427.3 207v.3M427.3 207h.1M479.9 205.1h.1M480.4 206.1l.8 1.7M481.7 208.8l.8 1.6M482.2 209v.6M482.2 209h.1M482.2 209.6h.1M482.2 209.6l.3 .8M482.4 208h.1"/>
<path d="M482.5 210.4h.1M482.9 206.9l-.4 .7M482.9 206.9h.1M483.3 211.4l1.7 .8M484.4 208.6l.2 .8M484.7 207.4h.1M485.3 206.7l-.6 .7M485.4 211.2l1.5 2.9 .7 .6 .9 .2M485.7 210.4l1 .1 1.2-.1M486.3 212.3h-.1M486.6 212.4h.1M486.6 212.4v.9"/>
<path d="M487.5 211.1h-.1M488.1 212l-1.8 .3M488.1 210.6l-.6 .5M488.1 210.6h.1M488.6 210.3l-.5 .3M488.6 210.3h.1M489 210.1l-.4 .2M489 210.1h.1M489 205.5h.1M489.1 205.5l.3 .2M489.2 209.7h.1M489.3 210l-.3 .1"/>
<path d="M489.4 205.7h.1M489.5 205.7l.7 .4M489.8 209.2l-.6 .5M489.8 209.1v.1M490.2 206.1v.1M490.2 206.2l.2 .4M490.3 214.7l-.3 .1M490.3 214.7h.1M490.4 201.2l.8 1.7M490.4 206.6h.1M490.6 207.1v.1M490.6 207.2l-.1 .9-.7 1"/>
<path d="M490.7 214.5l-.4 .2M490.7 214.5h.1M490.8 209.8h.1M490.8 210.6l-1.5 1M490.9 204.1h.1M491.2 214.2l-.4 .3M491.2 214.2h.1M491.3 208.3l1.3 2.6-.7-.7-1.1-.4M491.7 203.9l.8 1.6-.6-.8-1-.6M491.9 213.6l-.7 .6M492.6 208l-.9 1.6M492.6 208h.1"/>
<path d="M492.7 212.4h.1M492.7 207.7l-.1 .3M492.7 207.6v.1M492.7 211.5l.1 .1M492.8 211.6l-.1 .8M492.8 207.3l-.1 .3M492.8 207.3h.1M492.8 206.5h.1M492.8 206.5v.5M492.8 207v.3M492.8 207h.1M393.4 275.8l.8 1.6"/>
<path d="M394.7 278.5l.8 1.6-.2-.6M395.2 278.6v.3M395.2 278.6h.1M395.2 278.9h.1M395.2 278.9l.1 .6M395.3 279.5h.1M395.4 277.6h.1M395.8 276.6l-.3 .6M397.4 278.2l.1 .9M398.2 276.4l-.5 .7M400.8 275.1h.1M401.5 279.9l-.4 .3"/>
<path d="M401.5 279.9h.1M402 279.7l-.5 .2M402 279.7h.1M402 275.2h.1M402.1 275.2l.3 .1M402.2 279.4h-.1M402.3 279.6l-.3 .1M402.4 275.3h.1M402.5 275.3l.9 .9M402.8 278.8l-.6 .6M402.8 278.8h.1M403.4 270.9l.7 1.6"/>
<path d="M403.4 276.2h.1M403.6 276.8l-.2 .9-.6 1.1M403.7 279.5h.1M403.8 279.5l1 .3 .8 .8M403.9 273.7h.1M403.9 273.7l.9 .6 .7 .9M404.3 277.9l1.3 2.7M404.7 273.6l.8 1.6M405.5 275.2h.1M405.7 277.3l-1 2M405.7 277.3h.1M405.7 277v.3"/>
<path d="M405.7 277h.1M405.7 276.1l.1 .2M405.8 276.3h.1M405.8 276.3l-.1 .7M458.9 275.8l.8 1.6M460.2 278.5l.8 1.6-.1-.3M460.7 278.6v.3M460.7 278.6h.1M460.7 278.9h.1M460.7 278.9l.1 .6M460.8 279.5h.1M460.8 279.5l.1 .3"/>
<path d="M460.9 277.6h.1M460.9 279.8h.1M461.3 276.6l-.3 .6M462.9 278.2l.2 .9M463 277.6h.1M463.7 276.4l-.5 .7M467 279.9l-1.1 .9M467 279.9h.1M467.5 279.7l-.5 .2M467.5 279.7h.1M467.5 275.2l.9 .4 .5 .6M467.7 279.4h.1"/>
<path d="M467.8 279.6l-.3 .1M468 273.3h.1M468.3 278.8l-.6 .6M468.3 278.8h.1M468.8 278l-.5 .8M468.8 278h.1M468.9 270.9l.8 1.6M468.9 276.2h.1M469.1 276.8l-.3 1.2M469.4 273.7h.1M469.4 273.7l.9 .6 .7 .9M469.8 277.9l1.3 2.7-.8-.8-1.1-.3"/>
<path d="M470.2 273.6l.8 1.6M471 275.2h.1M471.2 277.3l-1 2M471.2 277.3h.1M471.2 277v.3M471.2 277h.1M471.2 276.1l.1 .2M471.3 276.3h.1M471.3 276.3l-.1 .7M396.3 281.1l1.7 .8M398.4 280.8l1.5 3 .7 .5 .9 .3M398.6 280h.1"/>
<path d="M399.3 282h-.1M399.6 282l-.1 .9M399.6 282h.1M400.8 280l-1.2 .2-.9-.2M401.1 281.7l-1.8 .3M401.1 280.2l-.7 .6M401.1 280.2h.1M403.8 280.2l-1.6 1M404.2 283.8l-1.2 .6M404.2 283.8h.1M404.9 283.3l-.7 .5M405.6 280.6h.1"/>
<path d="M405.7 281.1l-.1 .9M461.8 281.1l1.7 .8M463.9 280.8l1.5 3 .7 .5 .9 .3M464.1 280h.1M464.8 282h-.1M465.1 282l-.1 .9M466.3 280l-1.2 .2-.9-.2M466.6 281.7l-1.8 .3M469.3 280.2l-1.5 1M469.7 283.8l-1.2 .6M469.7 283.8h.1M470.4 283.3l-.7 .5"/>
<path d="M471.1 282h.1M471.2 281.1l-.1 .9"/>
</g>
<!-- layer: 06___PRT_ALL_SURFS -->
<path d="M455.3 219.3l1 1.4M456.9 221.7l1 1.4M458.5 224.1l.9 1.5M460.1 226.5l.9 1.5M425 250l.6 1.8M426 253l.6 1.8M427 256l.6 1.8M428 259l.7 1.8M429.1 262h.1" fill="none" stroke="#939393" stroke-width=".28"/>
<g font-size="9.3">
<text x="107.4" y="51.5">B</text>
<text x="107.4" y="185">B</text>
<text x="353.2" y="191.8">B-B</text>
<text x="141.5" y="369.9">A-A</text>
</g>
<text font-size="8.3" x="480.3" y="410.8">1981C_103</text>
<g font-size="7.4">
<text x="371.8" y="316.8">NOTE:</text>
<text x="371.8" y="324.4">- DENOTES CRITICAL DIMENSIONS</text>
<text x="373.8" y="332">PERMANET Q.A. RECORDS MUST BE KEPT.</text>
<text x="371.8" y="339.7">- DUAL DIMENSIONS IN BRACKETS [0.000]</text>
<text x="375.9" y="347.3">ARE MILLIMETERS</text>
</g>
<text font-size="6.6" x="460.4" y="410.8">C</text>
<g font-size="6.5">
<text x="437.3" y="92">[</text>
<text x="461.1" y="92">]</text>
<text x="242.5" y="318.1">[</text>
<text x="266.3" y="318.1">]</text>
<text x="114.3" y="335">[</text>
<text x="138.1" y="335">]</text>
</g>
<text font-size="5.2" x="474.5" y="381.8">STRIPPER RING</text>
<text font-size="5" fill="#989898" x="457.8" y="364">THE PLASTEK GROUP</text>
<g font-size="4.6">
<text x="373.1" y="46">0.8778</text>
<text x="391.1" y="46">REF</text>
<text x="373.1" y="50.8">[22.297]</text>
<text x="437.3" y="85.4">1.3633</text>
<text x="464.2" y="85.4">-5°/S</text>
<text x="223.2" y="92.5">1.748</text>
<text x="439.1" y="91.4">34.628</text>
<text x="202.1" y="97.7">1.400</text>
<text x="223.2" y="97.3">[44.40]</text>
<text x="434.9" y="97.1">HOLD AT BOTTOM</text>
<text x="435.8" y="101.9">OF STRIPPER AND</text>
<text x="202.1" y="102.4">[35.56]</text>
<text x="369.8" y="106.3">0.6817</text>
<text x="443.6" y="106.6">CORE BASE</text>
<text x="369.8" y="111">[17.314]</text>
<text x="452.4" y="111.4">9.2</text>
<text x="243.1" y="116.4">3.496</text>
<text x="243.1" y="121.1">[88.80]</text>
<text x="202" y="131.6">1.400</text>
<text x="202" y="136.3">[35.56]</text>
<text x="306.6" y="150.3">0.06 (2)</text>
<text x="306.6" y="155.1">[1.6]</text>
<text x="354" y="172.3">0.260 [6.60]</text>
<text x="330" y="191.8">SECTION</text>
<text x="108.5" y="197.2">1.750</text>
<text x="150.8" y="197.2">1.750</text>
<text x="108.5" y="201.9">[44.45]</text>
<text x="150.8" y="201.9">[44.45]</text>
<text x="154.5" y="215.7">2.098</text>
<text x="154.5" y="220.5">[53.29]</text>
<text x="128.8" y="230.8">4.196</text>
<text x="128.8" y="235.6">[106.58]</text>
<text x="33.2" y="256.2">DRILL AND C'BORE</text>
<text x="156.5" y="252.2">MUST MATCH CORE BASE</text>
<text x="156.5" y="257">AND CAVITY BLOCK</text>
<text x="37.5" y="260.9">FOR 5/16 SHCS (4)</text>
<text x="156.5" y="261.8">R2.3289 [59.154]</text>
<text x="51.2" y="274.9">0.340</text>
<text x="51.2" y="279.7">[8.64]</text>
<text x="225.4" y="284.8">0.8778 [22.297]</text>
<text x="232.5" y="289.6">OVERALL</text>
<text x="42.3" y="306.8">0.060 X 45°</text>
<text x="42.3" y="311.5">[1.52]</text>
<text x="114.7" y="308.2">1.146</text>
<text x="242.4" y="311.4">0.6180</text>
<text x="58.6" y="316.3">TYP</text>
<text x="114.7" y="313">[29.11]</text>
<text x="244.2" y="317.4">15.697</text>
<text x="193.3" y="319.3">STAMP P/N</text>
<text x="250.8" y="323.1">10.1</text>
<text x="114.3" y="328.3">2.2921</text>
<text x="141.2" y="328.3">-5°/S</text>
<text x="193.3" y="324.1">1981C.103</text>
<text x="116.1" y="334.4">58.218</text>
<text x="107.4" y="340.1">HOLD S/O AT BOTTOM</text>
<text x="100.1" y="344.9">ON STRIPPER AND CORE BASE</text>
<text x="130" y="349.6">8.2</text>
<text x="118.3" y="369.9">SECTION</text>
</g>
<g font-size="4.1">
<text x="412.9" y="360.8">APPROVALS</text>
<text x="514.7" y="386.7">(</text>
<text x="523.8" y="386.7">)</text>
<text x="460.4" y="392.5">1:1</text>
<text x="498.4" y="398.1">5003802</text>
<text x="519.5" y="398.1">44000008</text>
</g>
<g font-size="3.3">
<text x="400.9" y="368.9">K FAULHABER</text>
<text x="439.7" y="368.9">1-9-07</text>
<text x="410.3" y="376">C.Varkey</text>
<text x="437.9" y="376">1-21-07</text>
<text x="410.3" y="383.1">C.Varkey</text>
<text x="437.9" y="383.1">1-21-07</text>
<text x="457.8" y="386.7">(12) CAV CAP GENGHIS (METEOR) 50700</text>
<text x="448.2" y="390.3">-</text>
<text x="444.1" y="404.6">S-7</text>
<text x="410.5" y="411.7">50-52 Rc</text>
<text x="445.6" y="411.7">12</text>
</g>
<text font-size="3.2" x="519.9" y="366.7">PLASTEK</text>
<g font-size="2.8">
<text x="451.9" y="83.5">+0.0002</text>
<text x="451.4" y="86">-0.0000</text>
<text x="453.7" y="89.5">+.005</text>
<text x="453.2" y="92">-.000</text>
<text x="257" y="309.5">+0.0002</text>
<text x="256.5" y="312">-0.0000</text>
<text x="258.8" y="315.5">+.005</text>
<text x="258.3" y="318.1">-.000</text>
<text x="128.4" y="326.4">+0.0002</text>
<text x="128.4" y="329">-0.0000</text>
<text x="130.2" y="332.5">+.005</text>
<text x="130.2" y="335">-.000</text>
</g>
<g font-size="2.6">
<text x="448.4" y="397.2">-</text>
<text x="247.4" y="404.2">A</text>
<text x="256.1" y="404.2">5003860</text>
<text x="274" y="404.2">02-23-07</text>
<text x="289.7" y="404.2">CONVERTED TO DUAL DIMENSIONS</text>
<text x="339.4" y="404.2">RB</text>
<text x="348.6" y="404.2">CV</text>
<text x="245.2" y="411.2">REV.</text>
<text x="258.5" y="411.2">ECN</text>
<text x="275.8" y="411.2">DATE</text>
<text x="300.4" y="411.2">REVISION RECORD</text>
<text x="338.4" y="411.2">DRN</text>
<text x="346.8" y="411.2">APPR</text>
</g>
<text font-size="2.3" fill="#989898" x="473.1" y="368.7">ERIE, PENNSYLVANIA</text>
<g font-size="2.1">
<text x="401.6" y="364.8">DRAWN</text>
<text x="427" y="364.8">DATE</text>
<text x="525.1" y="362.6">THE</text>
<text x="401.6" y="372">CHECKED</text>
<text x="427" y="372">DATE</text>
<text x="523.5" y="370">GROUP</text>
<text x="452.4" y="376.4">DESCRIPTION</text>
<text x="401.6" y="379.1">APPROVED</text>
<text x="427" y="379.1">DATE</text>
<text x="401.6" y="386.2">REFERENCE NO.</text>
<text x="401.6" y="393.4">FINISH</text>
<text x="452.4" y="392.5">SCALE:</text>
<text x="499.5" y="391.3">ECN NUMBER</text>
<text x="518" y="391.3">CUSTOMER NUMBER</text>
<text x="401.6" y="400.5">MATERIAL</text>
<text x="452.4" y="398.1">SHRINKAGE:</text>
<text x="401.6" y="407.7">HARDNESS</text>
<text x="427" y="407.7">QUANTITY REQUIRED</text>
<text x="460.5" y="402.4">SIZE</text>
<text x="476.2" y="402.4">DRAWING NO.</text>
<text x="531.8" y="402.4">REV.</text>
</g>
</svg>
